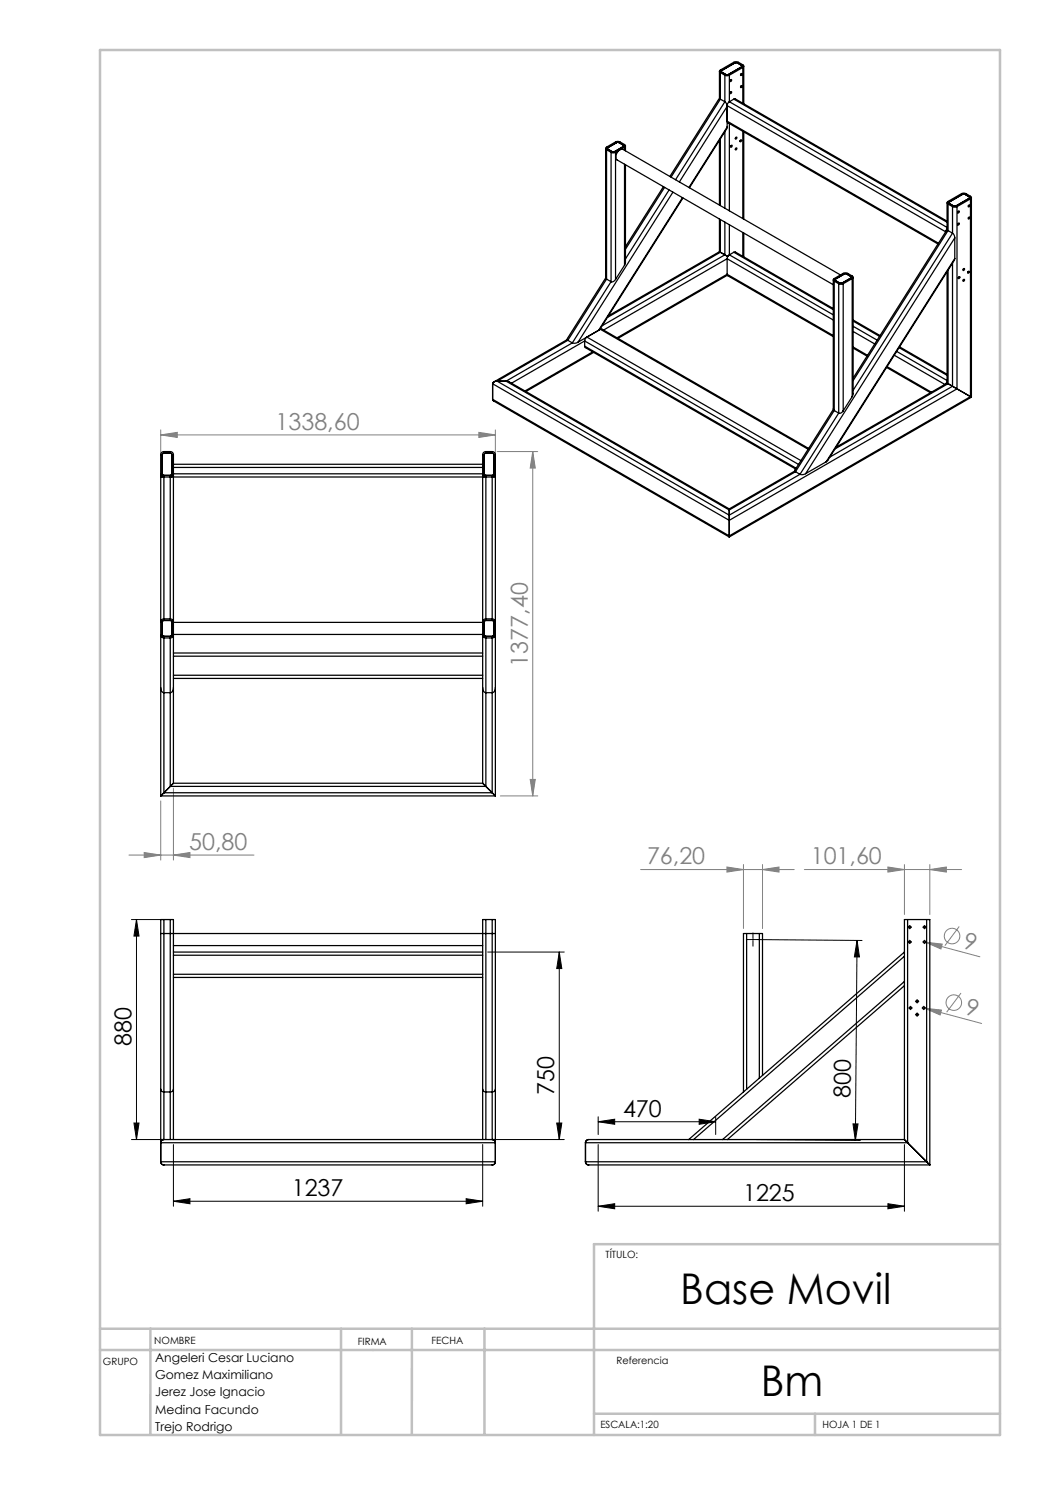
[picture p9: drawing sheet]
<svg xmlns="http://www.w3.org/2000/svg" width="210mm" height="297mm" viewBox="0 0 210 297" stroke-linecap="round" stroke-linejoin="round" font-family="sans-serif">
<g fill="none" stroke="#808080" stroke-width=".2">
<path d="M32.1 87l3.3-.5v1zM32.1 86v8.4M32.1 87h67M95.8 86.5l3.3 .5-3.3 .5zM99.1 86v8.4M99.4 90.3h8.1M106.5 90.3v68.9M106.5 90.3l.6 3.3h-1.1zM34.7 157.6v14.4M100.1 159.2h7.4M106 155.9h1.1l-.6 3.3zM25.8 171h25"/>
<path d="M28.8 170.5l3.3 .5-3.3 .5zM32.1 160.2v11.8M34.7 171l3.3-.5v1zM128.1 173.9h30.8M145.4 173.4l3.3 .5-3.3 .5zM148.7 172.9v12.8M152.5 173.9l3.3-.5v1zM152.5 172.9v12.8M160.9 173.9h31.4M177.6 173.4l3.3 .5-3.3 .5zM180.9 172.9v10M186 173.9l3.3-.5v1z"/>
<path d="M186 172.9v10M184.7 188.3l.4 .1M185.1 188.4l3.3 .4-.2 1zM185.1 188.4l10.9 3M191.8 185.3l-2.8 3.8M192.2 198.6l-2.9 3.8M184.5 201.5l.5 .2M185 201.7l3.3 .3-.3 1zM185 201.7l11.3 3"/>
<circle cx="190.4" cy="187.2" r="1.56"/>
<circle cx="190.8" cy="200.5" r="1.56"/>
</g>
<g fill="none" stroke="#000" stroke-width=".2">
<path d="M26.3 183.9h7.4M27.3 183.9v44M27.3 183.9l.5 3.3h-1zM97.5 190.4h15.4M111.9 190.4l.5 3.3h-1.1zM111.9 190.4v37.5M150.5 187.9h.2M150.6 187.8v.2M151.6 187.9l20.8 .2M171.4 188.1l-.3 40M171.4 188.1l.5 3.3h-1zM181.8 188.4h.3"/>
<path d="M181.8 185.4h.3M181.9 185.3v.3M181.9 188.3v.2M184.8 188.4h.2M184.8 185.4h.2M184.9 185.3v.3M184.9 188.3v.2M182 201.6h.2M182.1 201.5v.2M183.3 202.9h.2M183.3 200.3h.2M183.4 200.1v.3"/>
<path d="M183.4 202.8v.2M184.6 201.6h.3M184.8 201.5v.2M26.3 227.9h7.4M26.8 224.6h1l-.5 3.3zM34.7 228.9v12.3M93.2 239.7l3.3 .5-3.3 .6zM96.5 228.9v12.3M97.5 227.9h15.4M111.3 224.6h1.1l-.5 3.3zM119.6 228.9v13.4M119.6 224.4l3.3-.6v1.1z"/>
<path d="M119.6 223.4v3.5M119.6 224.4h23.5M139.8 223.8l3.3 .6-3.3 .5zM143.1 223.4v3.5M151.3 227.9l20.8 .2M170.6 224.8h1l-.5 3.3zM180.9 228.9v13.4M34.7 240.2l3.3-.5v1.1zM34.7 240.2h61.8M119.6 241.3l3.3-.6v1.1zM119.6 241.3h61.3M177.6 240.7l3.3 .6-3.3 .5z"/>
</g>
<g fill="none" stroke="#000" stroke-width=".2" stroke-dasharray="15.2 1.3 1.3 1.3">
<path d="M150.3 187.9h-1M150.6 187.7v-1.1M150.6 188.2v1M150.8 187.9h1.1M181.7 188.4h-.1M181.7 185.4h-.1M181.9 188.1v-.1M181.9 188.6v.1M181.9 185.2v-.1M181.9 185.7v.1M182.2 188.4h.1M182.2 185.4h.1"/>
<path d="M184.7 188.4h-.1M184.7 185.4h-.1M184.9 188.1v-.1M184.9 188.6v.1M184.9 185.2v-.1M184.9 185.7v.1M185.2 188.4h.1M185.2 185.4h.1M181.8 201.6h-.1M182.1 201.3v-.1M182.1 201.8v.1M182.3 201.6h.1"/>
<path d="M183.2 202.9h-.1M183.2 200.3h-.1M183.4 202.7v-.1M183.4 203.2v.1M183.4 200v-.1M183.4 200.5v.1M183.7 202.9h.1M183.7 200.3h.1M184.5 201.6h-.1M184.8 201.3v-.1M184.8 201.8v.1M185 201.6h.1"/>
</g>
<path d="M20 10h180v277h-180zM200 248.8h-81.2v38.2M20 265.8h180M20 270h180M30.1 265.8v21.1M68.2 265.8v21.1M82.4 265.8v21.1M96.9 265.8v21.1M118.8 282.8h81.2M163 282.8v4.2" fill="none" stroke="#c0c0c0" stroke-width=".5"/>
<g fill="#000">
<path d="M111.9 190.4l.5 3.3h-1.1zM111.3 224.6h1.1l-.5 3.3z"/>
<path d="M171.4 188.1l.5 3.3h-1zM170.6 224.8h1l-.5 3.3z"/>
<path d="M26.8 224.6h1l-.5 3.3zM27.3 183.9l.5 3.3h-1z"/>
<path d="M139.8 223.8l3.3 .6-3.3 .5zM119.6 224.4l3.3-.6v1.1z"/>
<path d="M34.7 240.2l3.3-.5v1.1zM93.2 239.7l3.3 .5-3.3 .6z"/>
<path d="M119.6 241.3l3.3-.6v1.1zM177.6 240.7l3.3 .6-3.3 .5z"/>
</g>
<g fill="#808080">
<path d="M185 201.7l3.3 .3-.3 1z"/>
<path d="M185.1 188.4l3.3 .4-.2 1z"/>
<path d="M95.8 86.5l3.3 .5-3.3 .5zM32.1 87l3.3-.5v1z"/>
<path d="M177.6 173.4l3.3 .5-3.3 .5zM186 173.9l3.3-.5v1z"/>
<path d="M145.4 173.4l3.3 .5-3.3 .5zM152.5 173.9l3.3-.5v1z"/>
<path d="M106 155.9h1.1l-.6 3.3zM106.5 90.3l.6 3.3h-1.1z"/>
<path d="M28.8 170.5l3.3 .5-3.3 .5zM34.7 171l3.3-.5v1z"/>
</g>
<g fill="none" stroke="#000" stroke-width=".25">
<path d="M143.9 14.3v5.5M144.1 19.8l-.4 .1-9.7 15.4M144.1 19.8l.9 .5M144.1 14.5l.9 .5M144.1 19.8l-9.9 15.6M144.1 14.5v5.3M144.3 14.2l2.8-1.7 .3 .1 1 .6-2.9 1.8-.3-.1-.9-.5zM145 15l.4 .1 .5-.1M145 15v5.3M145.9 15v5.3M146.1 16v.1M146.1 18.4v.1"/>
<path d="M146.1 18.4a.16 .16 0 0 1 .2 .1 .16 .16 0 0 1-.1 .2 .16 .16 0 0 1-.2-.1zM146.1 16a.16 .16 0 0 1 .2 .1 .16 .16 0 0 1-.1 .2 .16 .16 0 0 1-.2-.1zM146.8 19.8h.3l42.3 24.4M146.8 19.8l-.9 .5M146.8 19.8l42.6 24.7M148.2 14.8h-.1M148.2 17.2l-.1 .1M148.2 17.2a.16 .16 0 0 1 .2 .1 .16 .16 0 0 1-.1 .2 .16 .16 0 0 1-.2-.1zM148.2 14.8a.16 .16 0 0 1 .2 .1 .16 .16 0 0 1-.1 .2 .16 .16 0 0 1-.2-.1zM148.6 13.5l.1-.2-.1-.3-1-.6h-.6l-3 1.7-.1 .2 .2 .2M148.6 13.5l-2.7 1.5M148.6 13.5v7.2"/>
<path d="M148.8 13.2v7.6M121.1 29.7v25.7l.2 .4M121.3 29.9l.9 .6M121.3 29.9v25.9M121.5 29.6l2-1.1 1.3 .7-2.1 1.2-1.2-.6zM122.2 30.5l.4 .1 .5-.1M122.2 30.5v25.8M123.1 30.5v25.4M124.9 29.4l.2-.2-.1-.2-1.1-.7h-.5l-2.2 1.2-.1 .2 .2 .2M124.9 29.4l-1.8 1.1M124.9 29.4v.7M124.9 32.8v20.2"/>
<path d="M125.1 33v19.5l-.2 .5M125.1 29.2v1M132.7 37.3l-7.6 12M132.9 37.5l-7.8 12.3M133.8 38l-8.7 13.8M134.6 38.4l-19 30M136.5 39.5l-16.8 26.6 .3-.3 16.6-26.2M143.9 28.1v12.9M144.1 27.8v13.3M145 20.3l.3 .4 .1 .6-9.5 15.1M145 20.3l-9.9 15.6M145 26.3v15.3"/>
<path d="M145.4 25.4l-.1 .4-7.4 11.8M145.4 21.1v4.3M145.4 25.4l-7.6 12.1M145.4 21.1l43.7 25.3M145.9 20.3l-.3 .3-.2 .5M145.9 24.7v17.5M145.9 20.3l43.5 25.2M146.2 29.2h.1M146.2 29.1a.16 .16 0 0 1 .2 .1 .16 .16 0 0 1-.1 .2 .16 .16 0 0 1-.2-.1zM147.1 27.5v.1M147.1 29.7h.1M147.2 29.7a.16 .16 0 0 1 .1 0 .16 .16 0 0 1 0 .2 .16 .16 0 0 1-.2 0z"/>
<path d="M147.2 27.5a.16 .16 0 0 1 .1 .1 .16 .16 0 0 1 0 .2 .16 .16 0 0 1-.2-.1zM148.1 28.1h-.1M148.1 28a.16 .16 0 0 1 .2 .1 .16 .16 0 0 1-.1 .2 .16 .16 0 0 1-.2 0zM148.6 26.3v17.4M148.8 26.4v17.4M194.1 39.8l.2-.3-.2-.2-1-.6h-.6l-3 1.6-.1 .3 .2 .2M194.1 39.8l-2.7 1.5M194.1 39.8v39.5M194.3 39.5v39.9M121.1 55.6l-7.6 12.1 .1 .4M121.3 55.8l.9 .5M121.3 55.8l-7.7 12.3"/>
<path d="M122.2 56.3l-7.7 12.3M123.1 55.9l-.4 .4h-.5M124.9 53l-1.8 2.9M143.9 50.3l.2 .2M143.9 50.3l-22.2 12.9M143.9 43.8v6.5M144.1 50.5l.9 .5M144.1 50.5l-22.6 13M144.1 43.9v6.6M145 51l.6 .3M145 51l-24.6 14.1M145 44.4v6.6"/>
<path d="M145.4 54.9l.2 .2 21.1 12.2M145.4 51.7v3.2M145.4 51.7l21.3 12.3M145.4 54.9l21.3 12.2M145.4 51.7l-24.7 14.3M145.4 54.9l-22 12.7M145.5 55l-21.9 12.7M145.9 51l-.4 .4-.1 .3M145.9 44.9v6.1M145.9 51l20.8 12M146.8 50.5l.3-.1 19.6 11.3M146.8 50.5l-.9 .5"/>
<path d="M146.8 50.5l19.9 11.4M148.6 46.5v4.8M148.8 46.6v4.8M166.7 56v25.7l.1 .4M166.8 56.2l.9 .5M166.8 56.2v25.9M167 55.9l2-1.1 1.3 .7-2 1.2-1.2-.6zM167.7 56.7l.4 .2 .5-.2M167.7 56.7v25.9M168.1 55l-43.5-25.1a1.39 1.39 0 0 0-1.2 2.1l43.3 24.9M168.6 56.7v25.5M170.4 55.7l.2-.2-.1-.3-1-.6h-.6l-2.1 1.2-.1 .2 .1 .2"/>
<path d="M170.4 55.7l-1.8 1M170.4 55.7v23.6M170.6 55.5v23.3l-.2 .5M187.7 48.6l-42.3-24.4 .2 .3 42 24.3M189.4 45.7l-.2 .6M189.4 40.5v5.6M189.4 54.3v22.3M189.6 46.1l-.4 .1-18.6 29.4M189.6 46.1l.9 .5M189.6 40.8l.9 .5M189.6 46.1l-19 30M189.6 40.8v5.3"/>
<path d="M189.6 54v22.7M189.8 40.4l2.8-1.6 .4 .1 1 .6-2.9 1.7h-.3l-1-.5zM190.5 46.6l.3 .4 .2 .6M190.5 41.3l.4 .1 .5-.1M190.5 46.6l-19.9 31.5M190.5 41.3v5.3M190.5 52.6v24.7M191 51.7l-.1 .4-25.3 40-.4 .3M191 47.6l-29.9 47.1M191 47.6v4.1M191 51.7l-25.8 40.7M191.4 41.3v36.5"/>
<path d="M191.6 42.3h.1M191.6 44.7v.1M191.6 44.7a.16 .16 0 0 1 .2 .1 .16 .16 0 0 1-.1 .2 .16 .16 0 0 1-.2-.1zM191.6 42.3a.16 .16 0 0 1 .2 .1 .16 .16 0 0 1-.1 .2 .16 .16 0 0 1-.2-.1zM191.7 55.4v.1M191.7 55.4a.16 .16 0 0 1 .2 .1 .16 .16 0 0 1 0 .2 .16 .16 0 0 1-.2-.1zM192.6 53.8v.1M192.6 56h.1M192.7 55.9a.16 .16 0 0 1 .2 .1 .16 .16 0 0 1-.1 .2 .16 .16 0 0 1-.2 0zM192.7 53.8a.16 .16 0 0 1 .2 .1 .16 .16 0 0 1-.1 .2 .16 .16 0 0 1-.2-.1zM193.6 54.4h.1M193.6 54.3a.16 .16 0 0 1 .2 .1 .16 .16 0 0 1-.1 .2 .16 .16 0 0 1-.2-.1z"/>
<path d="M193.7 41.1h.1M193.7 43.5h.1M193.7 43.5a.16 .16 0 0 1 .2 .1 .16 .16 0 0 1-.1 .2 .16 .16 0 0 1-.2-.1zM193.7 41.1a.16 .16 0 0 1 .2 .1 .16 .16 0 0 1-.1 .1 .16 .16 0 0 1-.2 0zM98.5 79.9l.3 .3 47 27.2M98.5 76.7l47.3 27.4M98.5 79.9l47.3 27.3M98.5 76.7v3.2M99.4 76.2l-.6 .2-.3 .3M99.4 76.2l46.4 26.8M99.4 76.2h1.8M101.2 76.2l.6 .2 44 25.4"/>
<path d="M101.2 76.2l44.6 25.8M113.4 67.9l-14.6 8.5M113.6 68.1l.9 .5M113.6 68.1l-14.2 8.1M114.5 68.6l-13.3 7.6M115.6 68.4l-.7 .3-.4-.1M116.9 68.2l.2-.5 .3-.3 42.8 24.7M116.9 69.2l.2 .3 42 24.3M116.9 68.2v1M116.9 68.2l42.8 24.7M116.9 69.2l42.3 24.4M116.9 68.2l-14.6 8.4"/>
<path d="M118.5 70.4l-13.5 7.8M118.7 70.5l-13.5 7.8M120.1 65.9l.3-.1 41.3 23.9M120.1 65.9l-4.5 2.5M120.1 65.9l41.5 23.9M170.4 79.3l-1.8 2.9M170.6 64l5.4 3.1M170.6 69.6l2.8 1.6M170.6 65.3l4.8 2.7M170.6 66.3l4.3 2.5M170.6 69.4l2.9 1.7M170.6 64.2l5.3 3.1"/>
<path d="M177.3 73.5l8.8 5M177.4 73.3l8.9 5.1M178.9 71l10.1 5.9M179.3 70.3l10.1 5.8M179.8 69.5l9.6 5.6M179.9 69.4l9.5 5.5M189.4 76.4l-.2 .4M189.4 76.6l.2 .1M189.4 76.6l-22.2 12.8M189.6 76.7l.9 .6M189.6 76.7l-22.6 13.1M190.5 77.3l.9 .5"/>
<path d="M190.5 77.3l-24.5 14.1M191.4 77.8l2.7 1.5M191.4 77.8l-45.6 26.3M194.1 79.3l.2 .1M194.1 79.3l-48.3 27.9M194.3 79.4l-48.5 28M32.1 95.4h.7M32.1 94.8l.3 .4 .4 .2M32.6 90.7l1.5-.1 .2 .2 .1 4-.2 .3h-1.5l-.2-.2zM32.8 95.4v28.4M32.8 95.4h1.3M34.1 95.4h.6"/>
<path d="M34.1 95.4v28.4M34.7 94.8v.6M34.7 94.8l-.1-4.2-.4-.3-1.7 .1-.4 .5v68.3M34.7 94.8l-.2 .4-.4 .2M34.7 95.4v61.2M34.7 93.5h61.8M34.7 92.9h61.8M34.7 94.8h61.8M34.7 95.4h61.8M96.5 94.8v.6M96.5 95.4h.7M96.5 94.8l.1-4.2 .5-.3 1.7 .1 .3 .5v68.3"/>
<path d="M96.5 94.8l.2 .4 .5 .2M96.5 95.4v61.2M96.9 90.7l1.5-.1 .3 .2 .1 4-.2 .3h-1.5l-.2-.2zM97.2 95.4v28.4M97.2 95.4h1.2M98.4 95.4h.7M98.4 95.4v28.4M99.1 94.8l-.2 .4-.5 .2M159 94.2l-13.2 7.6M159.1 94.3l.9 .6M159.1 94.3l-13.3 7.7M160 94.9l-14.2 8.1"/>
<path d="M161.1 94.7l-.5 .2h-.6M165.2 92.4l-4.1 2.3M166.7 81.9l-7.7 12.1 .1 .3M166.8 82.1l.9 .5M166.8 82.1l-7.7 12.2M167.7 82.6l-7.7 12.3M168.6 82.2l-.4 .4h-.5M145.8 103v1.1M145.8 101.8v.2M145.8 107.2v.2M145.8 102v1M145.8 104.1v3.1"/>
<path d="M32.1 137.6l.3 .7 .4 .2h1.4l.4-.4 .1-.5M32.1 127l.3 .4 .4 .2M32.6 124.2l1.5-.1 .2 .1 .1 2.8-.2 .2-1.4 .1-.3-.2zM32.8 123.8l-.4 .1-.3 .5M32.8 127.6v30.9M32.8 127.6h1.3M32.8 123.8h1.3M34.1 123.8l.4 .1 .2 .5M34.1 127.6v29.7M34.7 127l-.2 .4-.4 .2M34.7 126.9h61.8M34.7 124.5h61.8"/>
<path d="M34.7 131.2h61.8M34.7 130.6h61.8M34.7 135.1h61.8M34.7 135.7h61.8M96.5 137.6l.2 .6 .5 .3h1.4l.4-.4 .1-.5M96.5 127l.3 .4 .4 .2M96.9 124.2l1.5-.1 .3 .1 .1 2.8-.2 .2-1.4 .1-.3-.2zM97.2 123.8l-.4 .1-.3 .5M97.2 127.6v29.7M97.2 127.6h1.2M97.2 123.8h1.2M98.4 123.8l.5 .2 .2 .4"/>
<path d="M98.4 127.6v30.9M99.1 127l-.2 .4-.5 .2M32.1 159.2h67M32.8 158.5l-.7 .7M32.8 158.5h65.6M34.1 157.3h63.1M34.1 157.3l-1.3 1.2M34.7 156.6l-.6 .7M34.7 156.6h61.8M96.5 156.6l.7 .7M97.2 157.3l1.2 1.2M98.4 158.5l.7 .7"/>
<path d="M32.1 186.7h67M32.8 183.9h-.7v48.5M32.8 183.9h1.3M32.8 183.9v44M34.1 183.9h.6v44M34.1 183.9v44M34.7 189.1h61.8M34.7 194.9h61.8M34.7 191h61.8M34.7 195.5h61.8M34.7 190.4h61.8M97.2 183.9h-.7v44"/>
<path d="M97.2 183.9h1.2M97.2 183.9v44M98.4 183.9h.7v48.5M98.4 183.9v44M149.3 186.7h-.6v31.7M149.3 186.7h2.6M149.3 186.7v31.1M151.9 186.7h.6v28.4M151.9 186.7v28.9M180.9 196.3v.8M180.9 190.4v.9M180.9 197.1l-35.4 30.8"/>
<path d="M180.9 196.3l-36.4 31.6M180.9 191.3l-42.2 36.6M180.9 190.4l-28.4 24.7M180.9 191.3v5M180.9 197.1v30.8M181.5 183.9h-.6v6.5M181.5 183.9h3.8M181.5 183.9v44.6M185.3 183.9h.7v49.1M185.3 183.9v48.5M32.1 217.8l.2 .4 .5 .2h1.4l.4-.2 .1-.4M96.5 217.8l.2 .4 .5 .2h1.4l.4-.2 .1-.4"/>
<path d="M148.7 218.4l-11 9.5M149.3 217.8l-.6 .6M151.9 215.6l-2.6 2.2M152.5 215.1l-.6 .5M32.1 227.9h.7M32.1 232.4l.2 .4 .5 .2h65.6l.5-.2 .2-.4M32.1 232.4h67M32.8 227.9l-.4 .2-.3 .4h67l-.2-.4-.5-.2M32.8 227.9h65.6M98.4 227.9h.7M117.1 232.4l.2 .4 .4 .2h68.3M117.1 228.5h64.4"/>
<path d="M117.1 232.4h68.2M117.1 228.5v3.9M137.7 227.9h1M137.7 227.9h-20l-.4 .2-.2 .4M138.7 227.9h5.8M144.5 227.9h1M145.5 227.9h35.4M180.9 227.9l.6 .6M181.5 228.5l3.8 3.9M185.3 232.4l.7 .6"/>
<circle cx="181.9" cy="188.4" r=".22"/>
<circle cx="181.9" cy="185.4" r=".22"/>
<circle cx="184.9" cy="185.4" r=".23"/>
<circle cx="184.9" cy="188.4" r=".23"/>
<circle cx="182.1" cy="201.6" r=".22"/>
<circle cx="183.4" cy="202.9" r=".22"/>
<circle cx="183.4" cy="200.3" r=".22"/>
<circle cx="184.7" cy="201.6" r=".22"/>
</g>
<g font-size="8.5">
<text x="136.1" y="260.8">Base Movil</text>
<text x="152.2" y="279.3">Bm</text>
</g>
<g font-size="4.7" fill="#808080">
<text x="55.1" y="86">1338,60</text>
<text x="105.5" y="133.3" transform="rotate(-90 105.5 133.3)">1377,40</text>
<text x="37.9" y="170">50,80</text>
<text x="129.4" y="172.9">76,20</text>
<text x="162.2" y="172.9">101,60</text>
<text x="192.4" y="189.5" transform="rotate(15 192.4 189.5)">9</text>
<text x="192.8" y="202.8" transform="rotate(15 192.8 202.8)">9</text>
</g>
<g font-size="4.7">
<text x="26.3" y="209.3" transform="rotate(-90 26.3 209.3)">880</text>
<text x="110.8" y="219" transform="rotate(-90 110.8 219)">750</text>
<text x="170.1" y="219.5" transform="rotate(-90 170.1 219.5)">800</text>
<text x="124.6" y="223.3">470</text>
<text x="58.4" y="239.2">1237</text>
<text x="148.6" y="240.2">1225</text>
</g>
<g font-size="2.5">
<text x="31" y="272.3">Angeleri Cesar Luciano</text>
<text x="31" y="275.8">Gomez Maximiliano</text>
<text x="31" y="279.3">Jerez Jose Ignacio</text>
<text x="31" y="282.8">Medina Facundo</text>
<text x="31" y="286.2">Trejo Rodrigo</text>
</g>
<g font-size="2">
<text x="121.1" y="251.5">TÍTULO:</text>
<text x="30.9" y="268.8">NOMBRE</text>
<text x="71.6" y="269">FIRMA</text>
<text x="86.3" y="268.7">FECHA</text>
<text x="20.6" y="273">GRUPO</text>
<text x="123.3" y="272.9">Referencia</text>
<text x="120.1" y="285.6">ESCALA:1:20</text>
<text x="164.5" y="285.6">HOJA 1 DE 1</text>
</g>
</svg>
